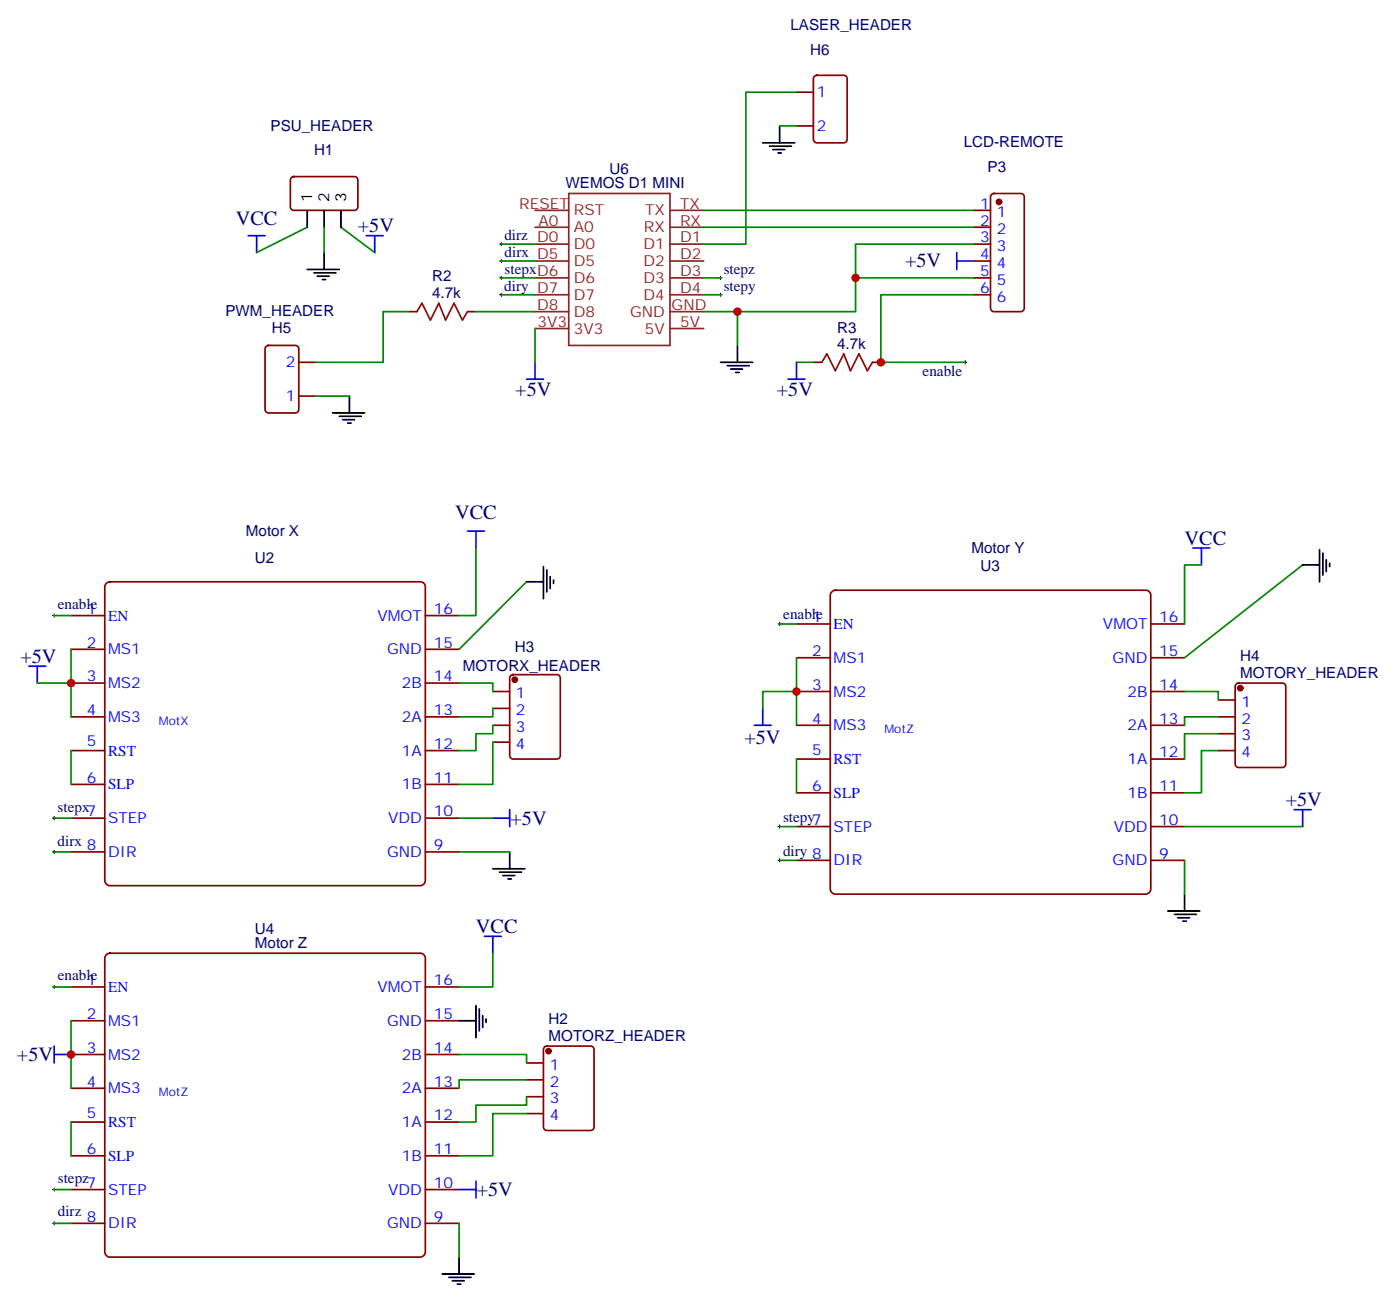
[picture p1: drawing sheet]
<svg xmlns="http://www.w3.org/2000/svg" width="293mm" height="272mm" viewBox="0 0 293 272" stroke-linecap="round" stroke-linejoin="round" font-family="sans-serif">
<path d="M22.1 122l.9-.4h64.9a1.06 1.06 0 0 1 1 1v61.4a1.13 1.13 0 0 1-1 1.1h-64.9a1.13 1.13 0 0 1-1.1-1.1v-61.4z" fill="#fff" stroke="#870000" stroke-width=".35"/>
<g fill="none" stroke="#870000" stroke-width=".35">
<path d="M14.9 128.6h7M14.9 135.7h7M88.9 128.6h7.1M88.9 135.7h7.1M14.9 142.7h7M14.9 149.8h7M14.9 156.8h7M88.9 142.7h7.1M88.9 149.8h7.1M88.9 156.8h7.1M14.9 163.9h7M14.9 171h7"/>
<path d="M14.9 178h7M88.9 163.9h7.1M88.9 171h7.1M88.9 178h7.1"/>
</g>
<path d="M173.8 123.8l.9-.5h64.9a1.06 1.06 0 0 1 1 1.1v61.4a1.13 1.13 0 0 1-1 1h-64.9a1.13 1.13 0 0 1-1.1-1v-61.4z" fill="#fff" stroke="#870000" stroke-width=".35"/>
<g fill="none" stroke="#870000" stroke-width=".35">
<path d="M166.5 130.4h7.1M166.5 137.4h7.1M240.6 130.4h7.1M240.6 137.4h7.1M166.5 144.5h7.1M166.5 151.6h7.1M166.5 158.6h7.1M240.6 144.5h7.1M240.6 151.6h7.1M240.6 158.6h7.1M166.5 165.7h7.1M166.5 172.7h7.1"/>
<path d="M166.5 179.8h7.1M240.6 165.7h7.1M240.6 172.7h7.1M240.6 179.8h7.1"/>
</g>
<path d="M22.1 199.6l.9-.4h64.9a1.06 1.06 0 0 1 1 1v61.4a1.13 1.13 0 0 1-1 1.1h-64.9a1.13 1.13 0 0 1-1.1-1.1v-61.4z" fill="#fff" stroke="#870000" stroke-width=".35"/>
<g fill="none" stroke="#870000" stroke-width=".35">
<path d="M166.5 19.3h3.6M170.3 15.9l.5-.2h5.6a.71 .71 0 0 1 .7 .7v12.7a.76 .76 0 0 1-.7 .7h-5.6a.76 .76 0 0 1-.7-.7v-12.7zM60.9 37.1l.5-.2h12.7a.71 .71 0 0 1 .7 .7v5.7a.76 .76 0 0 1-.7 .7h-12.7a.76 .76 0 0 1-.7-.7v-5.7zM166.5 26.3h3.6M203.6 44h3.5M203.6 47.5h3.5M203.6 51h3.5M203.6 54.5h3.5M203.6 58.1h3.5M207.4 40.6l.4-.2h5.7a.71 .71 0 0 1 .7 .7v23.3a.76 .76 0 0 1-.7 .7h-5.7a.76 .76 0 0 1-.7-.7v-23.3zM55.7 72.4l.4-.2h5.7a.71 .71 0 0 1 .7 .7v12.7a.76 .76 0 0 1-.7 .7h-5.7a.76 .76 0 0 1-.7-.7v-12.7zM62.5 75.7h3.5"/>
<path d="M85.4 65.1h1.8M97.8 65.1h1.7M170.1 75.7h1.7M182.4 75.7h1.8M203.6 61.6h3.5M62.5 82.8h3.5M103 144.5h3.6M103 148h3.6M103 151.6h3.6M103 155.1h3.6M106.8 141.2l.5-.2h9.2a.71 .71 0 0 1 .7 .7v16.2a.76 .76 0 0 1-.7 .7h-9.2a.76 .76 0 0 1-.7-.7v-16.2zM254.7 146.3h3.6"/>
<path d="M254.7 149.8h3.6M254.7 153.3h3.6M254.7 156.8h3.6M258.5 142.9l.5-.2h9.1a.71 .71 0 0 1 .8 .7v16.3a.76 .76 0 0 1-.8 .7h-9.1a.76 .76 0 0 1-.7-.7v-16.3zM14.9 206.2h7M14.9 213.3h7M88.9 206.2h7.1M88.9 213.3h7.1M113.9 218.8l.4-.2h9.2a.71 .71 0 0 1 .7 .7v16.2a.76 .76 0 0 1-.7 .7h-9.2a.76 .76 0 0 1-.7-.7v-16.2zM14.9 220.3h7M14.9 227.4h7M14.9 234.5h7"/>
<path d="M88.9 220.3h7.1M88.9 227.4h7.1M88.9 234.5h7.1M110.1 222.1h3.5M110.1 225.6h3.5M110.1 229.2h3.5M110.1 232.7h3.5M14.9 241.5h7M14.9 248.6h7M14.9 255.6h7M88.9 241.5h7.1M88.9 248.6h7.1"/>
<path d="M88.9 255.6h7.1"/>
</g>
<g fill="none" stroke="#000" stroke-width=".35">
<path d="M159.5 29.8h6.7M160.9 30.6h4.6M161.6 31.3h2.5M162.7 32h.7M163 26.3v3.5M64.2 56.3h6.7M64.2 44v3.5M65.7 57h4.5M66.4 57.7h2.4M67.4 58.4h.7M67.8 44v3.5M67.8 52.8v3.5"/>
<path d="M71.3 44v3.5M150.7 75.7h6.7M152.1 76.4h4.6M152.8 77.1h2.5M153.8 77.8h.8M154.2 72.2v3.5M69.5 86.3h6.7M70.9 87h4.6M71.6 87.7h2.5M72.7 88.4h.7M73.1 82.8v3.5M113.6 118.4v6.7"/>
<path d="M114.3 119.1v4.6M272.4 118h3.5M275.9 114.9v6.7M276.6 115.6v4.6M277.3 117v2.5M278 117.7v.7M110.1 121.6h3.5M115 120.5v2.5M115.7 121.2v.7M106.6 178v3.5M103 181.5h6.7M104.5 182.2h4.5"/>
<path d="M105.2 183h2.4M106.2 183.7h.7M244.2 190.4h6.7M245.6 191.1h4.6M246.3 191.8h2.4M247.3 192.5h.7M247.7 186.8v3.6M96 213.3h3.5M99.5 210.1v6.7M100.2 210.8v4.6M100.9 212.2v2.5M101.6 212.9v.7"/>
<path d="M92.5 266.2h6.7M93.9 266.9h4.6M94.6 267.6h2.4M95.6 268.3h.7M96 262.7v3.5"/>
</g>
<g fill="none" stroke="#8c2424" stroke-width=".35">
<path d="M111.9 51h7M111.9 47.5h7M111.9 44h7M111.9 58.1h7M111.9 54.5h7M118.9 40.4h21.2v31.8h-21.2zM140.1 51h7M140.1 47.5h7M140.1 44h7M140.1 58.1h7M140.1 54.5h7M111.9 68.7h7"/>
<path d="M111.9 65.1h7M111.9 61.6h7M140.1 68.7h7M140.1 65.1h7M140.1 61.6h7"/>
</g>
<g fill="none" stroke="#00f" stroke-width=".35">
<path d="M51.9 49.2h3.5M53.7 49.2v3.6M76.6 49.2h3.5M78.4 49.2v3.6M200.1 54.5h3.5M200.1 52.8v3.5M110.1 79.2h3.5M111.9 75.7v3.5M164.8 79.2h3.5M166.5 75.7v3.5M97.8 111h3.5M99.5 111v3.5"/>
<path d="M249.4 114.5h3.6M251.2 114.5v3.5M6 139.2h3.6M7.8 139.2v3.5M157.7 151.6h3.6M159.5 148v3.6M103 171h3.6M106.6 169.2v3.5M270.6 169.2h3.5M272.4 169.2v3.5M101.3 195.7h3.5M103 195.7v3.5"/>
<path d="M11.3 218.6v3.5M11.3 220.3h3.6M96 248.6h3.5M99.5 246.8v3.5"/>
</g>
<g fill="none" stroke="#008700" stroke-width=".35">
<path d="M166.5 19.3h-10.5v31.7h-8.9M163 26.3h3.5M64.2 47.5l-10.5 5.3M67.8 47.5v5.3M71.3 47.5l7.1 5.3M104.8 58.1h7.1M104.8 51h7.1M104.8 54.5h7.1M147.1 44h56.5M147.1 47.5h56.5M147.1 58.1h3.6M178.9 58.1h24.7"/>
<path d="M203.6 51h-24.7v14.1h-24.7M85.4 65.1h-5.3v10.6h-14.1M99.5 65.1h12.4M104.8 61.6h7.1M111.9 68.7v7M147.1 65.1h7.1v7.1M147.1 61.6h3.6M166.5 75.7h3.6M203.6 61.6h-19.4v14.1h17.6M66 82.8h7.1M99.5 114.5v14.1h-3.5M251.2 118h-3.5v12.4"/>
<path d="M272.4 118l-24.7 19.4M11.3 128.6h3.6M14.9 135.7v14.1M110.1 121.6l-14.1 14.1M163 130.4h3.5M166.5 137.4v14.2M7.8 142.7h7.1M14.9 156.8v7.1M96 142.7h7v1.8M103 148v1.8h-7M103 151.6v1.7h-3.5v3.5h-3.5M103 155.1v8.8h-7"/>
<path d="M166.5 144.5h-7v3.5M166.5 158.6v7.1M247.7 144.5h7v1.8M254.7 149.8h-7v1.8M254.7 153.3h-7v5.3M254.7 156.8h-3.5v8.9h-3.5M11.3 178h3.6M11.3 171h3.6M96 178h10.6M96 171h7M163 172.7h3.5M163 179.8h3.5"/>
<path d="M247.7 179.8v7M247.7 172.7h24.7M103 199.2v7h-7M11.3 206.2h3.6M14.9 213.3v14.1M14.9 234.5v7M96 220.3h14.1v1.8M110.1 225.6h-14.1v1.8M110.1 229.2v1.7h-10.6v3.6h-3.5M110.1 232.7h-7.1v8.8h-7M11.3 255.6h3.6M11.3 248.6h3.6"/>
<path d="M96 255.6v7.1"/>
</g>
<g fill="none" stroke="#000" stroke-width=".21">
<path d="M104.5 58.1h.7M104.5 54.5h.7M104.5 51h.7M104.8 50.7v.7M104.8 54.2v.7M104.8 57.7v.7M150.3 58.1h.7M150.7 57.7v.7M104.5 61.6h.7M104.8 61.2v.7M150.3 61.6h.7M150.7 61.2v.7"/>
<path d="M201.5 75.7h.7M201.8 75.4v.7M11 128.6h.7M11.3 128.3v.7M162.7 130.4h.7M163 130v.7M11 171h.7M11 178h.7M11.3 170.6v.7M11.3 177.7v.7M162.7 179.8h.7M162.7 172.7h.7"/>
<path d="M163 172.4v.7M163 179.4v.7M11 206.2h.7M11.3 205.9v.7M11 248.6h.7M11 255.6h.7M11.3 248.2v.7M11.3 255.3v.7"/>
</g>
<path d="M87.2 65.1l1-1.7 1.8 3.5 1.8-3.5 1.4 3.5 1.7-3.5 1.8 3.5 1.1-1.8M171.8 75.7l1.1-1.8 1.8 3.6 1.7-3.6 1.4 3.6 1.8-3.6 1.8 3.6 1-1.8" fill="none" stroke="#a10000" stroke-width=".35"/>
<g fill="#870000" stroke="#870000" stroke-width=".35">
<circle cx="208.9" cy="42.2" r=".53"/>
<circle cx="114.7" cy="219.6" r=".53"/>
<circle cx="107.6" cy="142" r=".53"/>
<circle cx="259.3" cy="143.8" r=".53"/>
</g>
<g fill="#c00">
<circle cx="166.5" cy="144.5" r=".88"/>
<circle cx="14.9" cy="142.7" r=".88"/>
<circle cx="14.9" cy="220.3" r=".88"/>
<circle cx="154.2" cy="65.1" r=".88"/>
<circle cx="184.2" cy="75.7" r=".88"/>
<circle cx="178.9" cy="58.1" r=".88"/>
</g>
<g font-size="4.2" fill="#000080">
<text x="49.3" y="47">VCC</text>
<text x="74.8" y="48.5">+5V</text>
<text x="189.2" y="55.8">+5V</text>
<text x="107.7" y="82.8">+5V</text>
<text x="162.4" y="82.8">+5V</text>
<text x="95.2" y="108.4">VCC</text>
<text x="247.7" y="113.8">VCC</text>
<text x="4.3" y="138.5">+5V</text>
<text x="155.7" y="155.4">+5V</text>
<text x="106.8" y="172.3">+5V</text>
<text x="268.9" y="168.5">+5V</text>
<text x="99.5" y="194.9">VCC</text>
<text x="3.5" y="221.8">+5V</text>
<text x="99.7" y="250">+5V</text>
</g>
<g font-size="3.2" fill="#000080">
<text x="165.3" y="6.3">LASER_HEADER</text>
<text x="169.4" y="11.5">H6</text>
<text x="56.6" y="27.4">PSU_HEADER</text>
<text x="65.7" y="32.5">H1</text>
<text x="201.5" y="30.8">LCD-REMOTE</text>
<text x="206.5" y="36">P3</text>
<text x="118.3" y="39.3">WEMOS D1 MINI</text>
<text x="127.4" y="36.3">U6</text>
<text x="105.5" y="50.1">dirz D0</text>
<text x="105.5" y="53.7">dirx D5</text>
<text x="90.4" y="58.8">R2</text>
<text x="105.5" y="57.2">stepxD6</text>
<text x="151.3" y="57.2">stepz</text>
<text x="47.2" y="66">PWM_HEADER</text>
<text x="90.4" y="62.3">4.7k</text>
<text x="105.4" y="60.7">diry D7</text>
<text x="151.3" y="60.7">stepy</text>
<text x="56.9" y="69.5">H5</text>
<text x="175" y="69.7">R3</text>
<text x="175" y="72.9">4.7k</text>
<text x="192.9" y="78.5">enable</text>
<text x="51.4" y="112.1">Motor X</text>
<text x="53.3" y="117.6">U2</text>
<text x="203.1" y="115.6">Motor Y</text>
<text x="205" y="119.3">U3</text>
<text x="12.1" y="127.3">enable</text>
<text x="163.8" y="129.4">enable</text>
<text x="107.6" y="136.3">H3</text>
<text x="96.8" y="140.1">MOTORX_HEADER</text>
<text x="259.3" y="141.7">MOTORY_HEADER</text>
<text x="259.3" y="138.1">H4</text>
<text x="12" y="169.7">stepx</text>
<text x="163.7" y="171.7">stepy7</text>
<text x="12" y="176.7">dirx</text>
<text x="163.7" y="178.8">diry 8</text>
<text x="53.3" y="195.2">U4</text>
<text x="53.3" y="198.1">Motor Z</text>
<text x="12.1" y="204.8">enable</text>
<text x="114.7" y="213.9">H2</text>
<text x="114.7" y="217.5">MOTORZ_HEADER</text>
<text x="12.1" y="247.1">stepz</text>
<text x="12.1" y="254.1">dirz</text>
</g>
<g font-size="3.2" fill="#00f">
<text x="170.8" y="20.3">1</text>
<text x="170.8" y="27.4">2</text>
<text x="204.9" y="43.6">1</text>
<text x="204.9" y="47.1">2</text>
<text x="208.4" y="45.4">1</text>
<text x="204.9" y="50.7">3</text>
<text x="208.4" y="48.9">2</text>
<text x="208.4" y="52.4">3</text>
<text x="204.9" y="54.2">4</text>
<text x="204.9" y="57.7">5</text>
<text x="208.4" y="56">4</text>
<text x="208.4" y="59.5">5</text>
<text x="204.9" y="61.2">6</text>
<text x="208.4" y="63">6</text>
<text x="59.8" y="76.8">2</text>
<text x="59.8" y="83.8">1</text>
<text x="18.1" y="128.3">1</text>
<text x="22.6" y="129.7">EN</text>
<text x="78.9" y="129.7">VMOT</text>
<text x="90.7" y="128.3">16</text>
<text x="169.8" y="130">1</text>
<text x="174.3" y="131.4">EN</text>
<text x="230.6" y="131.4">VMOT</text>
<text x="242.4" y="130">16</text>
<text x="18.1" y="135.3">2</text>
<text x="22.6" y="136.7">MS1</text>
<text x="80.9" y="136.7">GND</text>
<text x="90.7" y="135.3">15</text>
<text x="169.8" y="137.1">2</text>
<text x="242.4" y="137.1">15</text>
<text x="18.1" y="142.4">3</text>
<text x="22.6" y="143.8">MS2</text>
<text x="84" y="143.8">2B</text>
<text x="90.7" y="142.4">14</text>
<text x="174.3" y="138.5">MS1</text>
<text x="232.6" y="138.5">GND</text>
<text x="18.1" y="149.4">4</text>
<text x="90.7" y="149.4">13</text>
<text x="107.9" y="145.9">1</text>
<text x="107.9" y="149.4">2</text>
<text x="169.8" y="144.1">3</text>
<text x="174.3" y="145.6">MS2</text>
<text x="235.7" y="145.6">2B</text>
<text x="242.4" y="144.1">14</text>
<text x="259.6" y="147.7">1</text>
<text x="18.1" y="156">5</text>
<text x="22.6" y="150.8">MS3</text>
<text x="84" y="150.8">2A</text>
<text x="107.9" y="153">3</text>
<text x="169.8" y="151.2">4</text>
<text x="174.3" y="152.6">MS3</text>
<text x="235.7" y="152.6">2A</text>
<text x="242.4" y="151.2">13</text>
<text x="259.6" y="151.2">2</text>
<text x="259.6" y="154.7">3</text>
<text x="22.6" y="157.9">RST</text>
<text x="84" y="157.9">1A</text>
<text x="90.7" y="156.5">12</text>
<text x="107.9" y="156.5">4</text>
<text x="169.8" y="157.7">5</text>
<text x="174.3" y="159.7">RST</text>
<text x="235.7" y="159.7">1A</text>
<text x="242.4" y="158.3">12</text>
<text x="259.6" y="158.3">4</text>
<text x="18.1" y="163.5">6</text>
<text x="22.6" y="165">SLP</text>
<text x="84" y="165">1B</text>
<text x="90.7" y="163.5">11</text>
<text x="169.8" y="165.3">6</text>
<text x="174.3" y="166.7">SLP</text>
<text x="235.7" y="166.7">1B</text>
<text x="242.4" y="165.3">11</text>
<text x="18.1" y="170.6">7</text>
<text x="22.6" y="172">STEP</text>
<text x="81.2" y="172">VDD</text>
<text x="90.7" y="170.6">10</text>
<text x="174.3" y="173.8">STEP</text>
<text x="232.9" y="173.8">VDD</text>
<text x="242.4" y="172.4">10</text>
<text x="18.1" y="177.7">8</text>
<text x="22.6" y="179.1">DIR</text>
<text x="80.9" y="179.1">GND</text>
<text x="90.7" y="177.7">9</text>
<text x="242.4" y="179.4">9</text>
<text x="174.3" y="180.8">DIR</text>
<text x="232.6" y="180.8">GND</text>
<text x="18.1" y="205.9">1</text>
<text x="22.6" y="207.3">EN</text>
<text x="78.9" y="207.3">VMOT</text>
<text x="90.7" y="205.9">16</text>
<text x="18.1" y="212.9">2</text>
<text x="22.6" y="214.3">MS1</text>
<text x="80.9" y="214.3">GND</text>
<text x="90.7" y="212.9">15</text>
<text x="18.1" y="220">3</text>
<text x="22.6" y="221.4">MS2</text>
<text x="84" y="221.4">2B</text>
<text x="90.7" y="220">14</text>
<text x="18.1" y="227">4</text>
<text x="90.7" y="227">13</text>
<text x="114.9" y="223.5">1</text>
<text x="114.9" y="227">2</text>
<text x="18.1" y="233.6">5</text>
<text x="22.6" y="228.5">MS3</text>
<text x="84" y="228.5">2A</text>
<text x="114.9" y="230.6">3</text>
<text x="22.6" y="235.5">RST</text>
<text x="84" y="235.5">1A</text>
<text x="90.7" y="234.1">12</text>
<text x="114.9" y="234.1">4</text>
<text x="18.1" y="241.2">6</text>
<text x="22.6" y="242.6">SLP</text>
<text x="84" y="242.6">1B</text>
<text x="90.7" y="241.2">11</text>
<text x="18.1" y="248.2">7</text>
<text x="22.6" y="249.6">STEP</text>
<text x="81.2" y="249.6">VDD</text>
<text x="90.7" y="248.2">10</text>
<text x="18.1" y="255.3">8</text>
<text x="22.6" y="256.7">DIR</text>
<text x="80.9" y="256.7">GND</text>
<text x="90.7" y="255.3">9</text>
</g>
<g font-size="3.2">
<text x="65.3" y="42.2" transform="rotate(-90 65.3 42.2)">1</text>
<text x="68.8" y="42.2" transform="rotate(-90 68.8 42.2)">2</text>
<text x="72.4" y="42.2" transform="rotate(-90 72.4 42.2)">3</text>
</g>
<g font-size="3.2" fill="#8d2323">
<text x="108.6" y="43.6">RESET</text>
<text x="112.6" y="47.1">A0</text>
<text x="120" y="45">RST</text>
<text x="134.9" y="45">TX</text>
<text x="142.2" y="47.1">RX</text>
<text x="142.2" y="43.6">TX</text>
<text x="120" y="52.1">D0</text>
<text x="120" y="48.5">A0</text>
<text x="134.6" y="52.1">D1</text>
<text x="134.6" y="48.5">RX</text>
<text x="142.2" y="50.7">D1</text>
<text x="120" y="59.1">D6</text>
<text x="120" y="55.6">D5</text>
<text x="134.6" y="59.1">D3</text>
<text x="134.6" y="55.6">D2</text>
<text x="142.2" y="57.7">D3</text>
<text x="142.2" y="54.2">D2</text>
<text x="112.3" y="64.8">D8</text>
<text x="120" y="62.7">D7</text>
<text x="134.6" y="62.7">D4</text>
<text x="140.4" y="64.8">GND</text>
<text x="142.2" y="61.2">D4</text>
<text x="112.4" y="68.3">3V3</text>
<text x="120" y="69.7">3V3</text>
<text x="120" y="66.2">D8</text>
<text x="131.7" y="66.2">GND</text>
<text x="134.8" y="69.7">5V</text>
<text x="142.2" y="68.3">5V</text>
</g>
<g font-size="2.5" fill="#00f">
<text x="33.2" y="151.4">MotX</text>
<text x="184.9" y="153.2">MotZ</text>
<text x="33.2" y="229">MotZ</text>
</g>
</svg>
